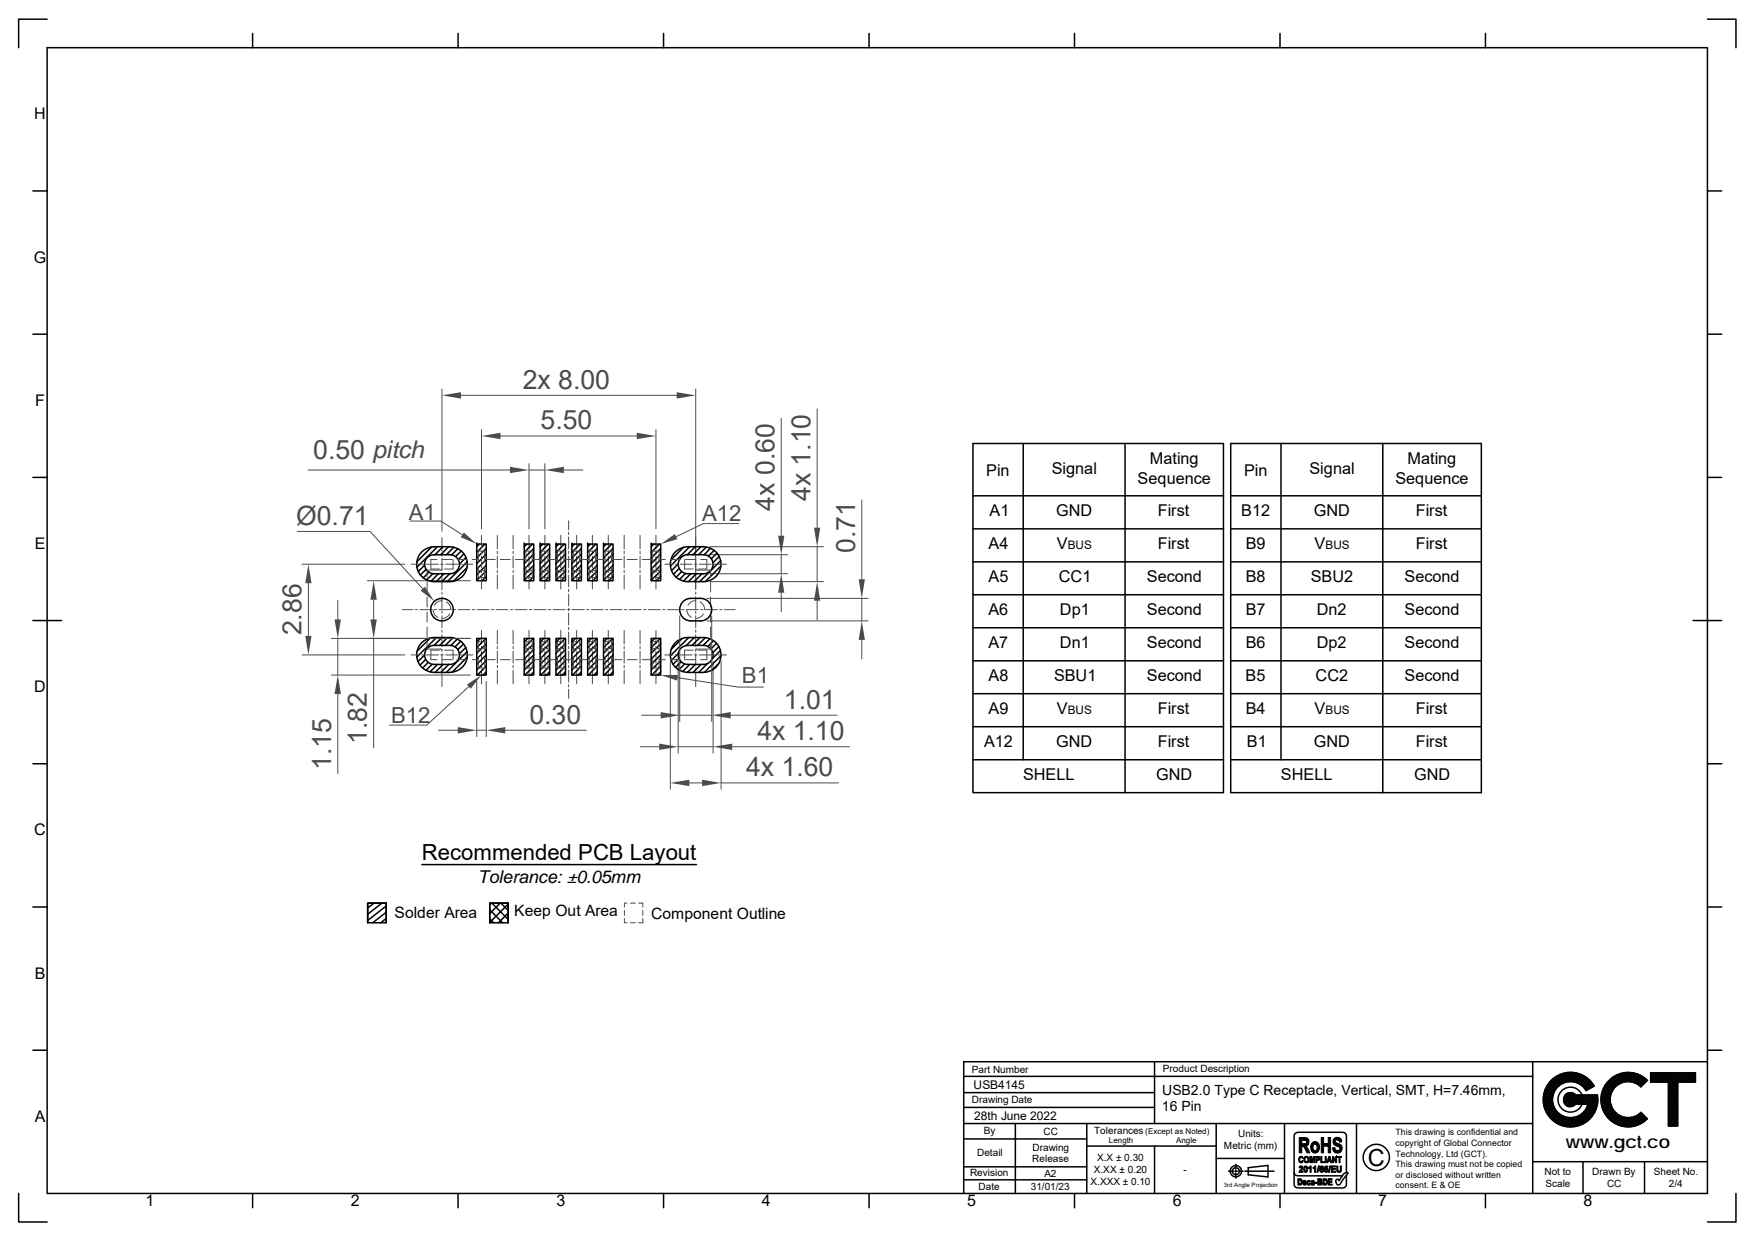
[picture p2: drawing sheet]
<svg xmlns="http://www.w3.org/2000/svg" width="297mm" height="210mm" viewBox="0 0 297 210" stroke-linecap="round" stroke-linejoin="round" font-family="sans-serif">
<g fill="none" stroke="#000" stroke-width=".25">
<path d="M8 3.2h-4.8v4.9M8 8.1h281v193.8h-281zM42.8 5.7v2.4M77.5 5.7v2.4M112.3 5.7v2.4M147.1 5.7v2.4M181.9 5.7v2.4M216.6 5.7v2.4M251.4 5.7v2.4M289 3.2h4.8v4.9M5.6 32.3h2.4M289 32.3h2.4"/>
<path d="M5.6 56.5h2.4M289 56.5h2.4M5.6 80.8h2.4M80.7 92.1h1.6v6.2h-1.6zM80.7 92.1h.1M81.1 92.1l-.4 .4M82.1 92.1l-1.4 1.4M82.3 92.8l-1.6 1.6M82.3 93.8l-1.6 1.6M82.3 94.7l-1.6 1.6M82.3 95.6l-1.6 1.6M82.3 96.6l-1.6 1.6"/>
<path d="M82.3 97.5l-.7 .8M289 80.8h2.4M5.6 105h4.8M286.6 105h4.8M5.6 129.2h2.4M289 129.2h2.4M5.6 153.5h2.4M62.2 152.8h3.2v3.3h-3.2zM63.3 152.8l-1.1 .8M64.6 152.8l-2.4 1.9M65.4 154.4l-2.3 1.7M65.4 155.4l-1 .7"/>
<path d="M65.4 153.3l-3.2 2.5M65.4 152.8v3.3M71.4 146.3h46.5M82.9 152.8h3.1v3.3h-3.1zM82.9 155.5l.7 .6M82.9 154l2.2 2.1M83.2 152.8l-.3 .3M83.2 152.8l2.8 2.8M84.7 152.8l-1.8 1.8M84.8 152.8l1.2 1.2M86 153l-3.1 3.1M86 154.5l-1.6 1.6"/>
<path d="M86 156l-.1 .1M289 153.5h2.4M5.6 177.7h2.4M195.4 179.6v10.5M259.4 179.6v22.3M289 179.6h-125.9v22.3M289 177.7h2.4M163.1 182.1h96.3M163.1 190.1h96.3M163.1 192.7h20.8M163.1 197.4h20.8M163.1 187.4h32.3"/>
<path d="M163.1 184.9h32.3M163.1 199.6h20.8M171.9 190.1v11.8M183.9 190.1v11.8M183.9 193.9h21.9M195.4 193.9v8M205.8 196h11.6M205.8 190.1v11.8M207.9 198.2h.9M209 198.2h.3M209.2 197v.8M209.2 198v.3"/>
<path d="M209.2 198.5v.8M209.5 198.2h.9M210.7 198.2h4.9M211.3 197.6l3.3-.4v1.9l-3.3-.3zM217.4 190.1v11.8M219 198.4a.69 .69 0 0 0 1 .6h7.2M226.1 199.7l.4-.2 .2 .3 .1-.3a1.9 1.9 0 0 1 1.1-1.1h.1l.1 .2-1.2 1.6a.36 .36 0 0 1-.6 .2zM227.9 198.4v-5.2a1.98 1.98 0 0 0-.3-1.5l-.6-.1h-6.3a1.77 1.77 0 0 0-1.6 .3l-.1 8.5a.68 .68 0 0 0 .9 .6h7.5l.5-.4v-1.8M229.6 190.1v11.8M259.4 196.6h29.6M262.8 185.9l-1.4 1.4M262.8 186.1l-1.4 1.4"/>
<path d="M262.8 186.4l-1.3 1.3M262.8 185.7l-1.5 1.4M262.8 186.6l-1.2 1.2M262.8 185.4l-1.5 1.5M262.8 186.8l-1.2 1.2M262.9 187l-1.2 1.2M263 185l-1.8 1.7M263 182.4l-.8 .8M263 187.1l-1.2 1.2M263 187.3l-1.1 1.2M263.1 187.5l-1.1 1.1M263.1 184.6l-1.9 1.9"/>
<path d="M263.2 187.6l-1.1 1.2M263.3 187.8l-1.2 1.1M263.4 187.9l-1.1 1.1M263.5 188l-1.1 1.2M263.6 188.2l-1.1 1.1M263.6 182l-1.9 1.9M263.7 188.3l-1.1 1.1M263.8 188.4l-1.1 1.1M264 188.5l-1.2 1.1M264.1 181.8l-2.6 2.5M264.1 188.6l-1.1 1.1M264.2 188.7l-1.1 1.1"/>
<path d="M264.4 188.8l-1.2 1.1M264.5 181.7l-3.1 3M264.6 188.8l-1.2 1.2M264.7 188.9l-1.2 1.2M264.8 181.6l-3.5 3.4M264.9 189l-1.2 1.2M265.1 181.5l-3.8 3.8M265.1 189l-1.2 1.3M265.3 189.1l-1.3 1.2M265.3 181.5l-4.1 4.1M265.4 184.9l-.7 .8M265.5 189.1l-1.3 1.3"/>
<path d="M265.6 181.4l-4.4 4.4M265.7 189.1l-1.3 1.3M265.7 184.9l-1.1 1.1M265.8 181.4l-4.6 4.7M265.9 184.9l-1.3 1.3M265.9 189.1l-1.4 1.4M266.1 181.4l-4.9 4.9M266.1 184.9l-1.5 1.5M266.2 189.1l-1.5 1.4M266.3 181.5l-1.9 1.9M266.3 185l-1.6 1.6M266.5 185l-1.7 1.7"/>
<path d="M266.5 189l-1.6 1.6M266.5 181.5l-1.7 1.7M266.6 185.2l-1.7 1.6M266.7 186.8a1.26 1.26 0 0 1-1.7 .1 1.19 1.19 0 0 1-.3-1.3 1.19 1.19 0 0 1 1.2-.7l.8 .4h3.7a4.6 4.6 0 0 1-5.7 5.2 4.6 4.6 0 0 1-2.6-7.2 4.6 4.6 0 0 1 7.7 .5l-1.3 .7a3.1 3.1 0 0 0-4.8-.6 3.1 3.1 0 0 0 .6 4.8 3.1 3.1 0 0 0 4.5-1.9h-2.1M266.7 181.5l-1.6 1.6M266.7 185.3l-1.7 1.7M266.8 188.9l-1.7 1.7M266.9 181.6l-1.5 1.4M267 185.3l-1.8 1.8M267.1 181.6l-1.4 1.4M267.2 185.3l-1.9 1.9M267.2 188.8l-1.9 1.9"/>
<path d="M267.3 181.7l-1.4 1.3M267.4 185.3l-1.9 1.9M267.4 181.7l-1.3 1.3M267.6 181.8l-1.3 1.3M267.7 185.3l-2 2M267.8 181.9l-1.3 1.2M267.8 185.3a2.12 2.12 0 0 0-3.3-.9 2.12 2.12 0 0 0 0 3.3 2.12 2.12 0 0 0 3.3-.9M267.9 185.3l-2 2M267.9 196.6v5.3M267.9 182l-1.2 1.1M268.1 182l-1.2 1.2M268.1 185.3l-1.9 1.9"/>
<path d="M268.2 182.1l-1.1 1.2M268.4 185.3l-1.6 1.5M268.4 182.2l-1.2 1.2M268.5 182.3l-1.1 1.1M268.6 185.3l-1.6 1.5M268.6 182.4l-1.1 1.1M268.8 182.5l-1.1 1.1M268.8 185.3l-1.5 1.5M268.9 182.6l-1.1 1.1M269 182.7l-1.1 1.1M269.1 185.3l-1.6 1.5M269.1 182.8l-1.1 1.2"/>
<path d="M269.3 183l-1.2 1.1M269.3 185.3l-1.6 1.5M269.4 183.1l-1.2 1.1M269.5 183.2l-1.1 1.1M269.5 188.8l-.9 1M269.5 185.3l-1.5 1.5M269.6 183.4l-1.2 1.1M269.7 183.5l-.9 .8M269.7 183.6l-.3 .4M269.8 185.3l-1.6 1.5M269.9 188.2l-2 2M270 185.3l-1.6 1.5"/>
<path d="M270.1 187.8l-2.6 2.6M270.2 187.4l-3 3.1M270.2 185.3l-1.5 1.5M270.3 187.1l-3.5 3.5M270.4 185.4l-1.7 1.7M270.4 186.8l-3.8 3.8M270.4 185.6l-1.9 1.9M270.4 185.8l-4.8 4.9M270.4 186.3l-4.4 4.4M270.4 186.5l-4.1 4.2M270.4 186l-4.6 4.7M272.5 186.1l-1.3 1.3"/>
<path d="M272.5 185.8l-1.4 1.4M272.5 186.3l-1.3 1.3M272.6 185.5l-1.5 1.5M272.6 186.5l-1.3 1.3M272.6 186.7l-1.2 1.2M272.6 185.2l-1.6 1.6M272.6 186.9l-1.2 1.2M272.7 187.1l-1.2 1.1M272.8 187.2l-1.2 1.2M272.8 184.9l-1.8 1.7M272.8 187.4l-1.1 1.1M272.9 187.5l-1.1 1.2"/>
<path d="M273 187.7l-1.1 1.1M273 184.4l-2 2M273.1 187.8l-1.1 1.2M273.2 182.1l-1.5 1.5M273.2 188l-1.1 1.1M273.3 188.1l-1.1 1.1M273.4 188.2l-1.1 1.1M273.6 188.3l-1.2 1.1M273.7 181.8l-2.3 2.3M273.7 188.4l-1.1 1.2M273.8 188.5l-1.1 1.2M274 188.6l-1.2 1.2"/>
<path d="M274.1 181.7l-2.9 2.8M274.1 188.7l-1.1 1.2M274.3 188.8l-1.2 1.2M274.4 181.6l-3.3 3.3M274.4 188.9l-1.1 1.1M274.6 188.9l-1.2 1.2M274.7 181.5l-3.7 3.7M274.8 189l-1.2 1.2M275 189l-1.3 1.3M275 181.5l-4 4M275.2 189.1l-1.3 1.3M275.3 181.4l-4.3 4.3"/>
<path d="M275.4 189.1l-1.3 1.3M275.5 181.4l-4.5 4.6M275.6 189.1l-1.4 1.4M275.7 181.4l-4.7 4.8M275.9 189.1l-1.5 1.4M275.9 181.5l-2 2M276.1 189l-1.5 1.6M276.2 181.5l-1.8 1.7M276.4 181.5l-1.6 1.6M276.4 189l-1.6 1.6M276.6 181.6l-1.5 1.5M276.8 181.6l-1.5 1.4"/>
<path d="M276.8 188.8l-1.8 1.8M276.9 181.7l-1.3 1.3M277.1 181.7l-1.3 1.3M277.3 181.8l-1.3 1.2M277.4 188.5l-2.2 2.2M277.5 181.8l-1.3 1.3M277.6 181.9l-1.2 1.2M277.8 182l-1.2 1.2M277.8 188.3l-2.3 2.4M277.9 182.1l-1.1 1.1M277.9 188.4l-2.2 2.3M278.1 188.5l-2.2 2.2"/>
<path d="M278.1 182.2l-1.2 1.1M278.2 188.7l-2 1.9M278.2 182.3l-1.1 1.1M278.3 188.8l-1.8 1.8M278.3 182.4l-1.1 1.1M278.3 196.6v5.3M278.4 188.9l-1.6 1.6M278.5 182.5l-1.1 1.1M278.5 189l-1.4 1.4M278.6 182.6l-1.1 1.1M278.6 189.1l-1.1 1.1M278.7 182.7l-1.1 1.1"/>
<path d="M278.8 189.2l-.7 .7M278.8 182.8a4.6 4.6 0 0 0-6.5 0 4.6 4.6 0 0 0 0 6.5 4.6 4.6 0 0 0 6.5 0M278.8 182.8l-1.1 1.1a3.1 3.1 0 0 0-4.3 0 3.1 3.1 0 0 0 0 4.3 3.1 3.1 0 0 0 4.3 0l1.1 1.1M279.4 181.5h7.6v1.6h-3v7.4h-1.6v-7.4h-3zM279.4 181.5v.1M279.6 181.5l-.2 .3M279.9 181.5l-.5 .5M280.1 181.5l-.7 .8M280.4 181.5l-1 1M280.6 181.5l-1.2 1.2M280.8 181.5l-1.4 1.5M281.1 181.5l-1.6 1.6"/>
<path d="M281.3 181.5l-1.6 1.6M281.5 181.5l-1.5 1.6M281.8 181.5l-1.6 1.6M282 181.5l-1.6 1.6M282.2 181.5l-1.5 1.6M282.5 181.5l-1.6 1.6M282.7 181.5l-1.6 1.6M282.9 181.5l-1.5 1.6M283.2 181.5l-1.6 1.6M283.4 181.5l-1.6 1.6M283.7 181.5l-1.6 1.6M283.9 181.5l-1.6 1.6"/>
<path d="M284 190l-.6 .5M284 189.7l-.9 .8M284 189.5l-1.1 1M284 189.2l-1.3 1.3M284 189l-1.6 1.5M284 190.4l-.2 .1M284 190.2l-.4 .3M284 183.4l-1.6 1.5M284 183.6l-1.6 1.6M284 183.8l-1.6 1.6M284 184.1l-1.6 1.5M284 184.3l-1.6 1.6"/>
<path d="M284 184.5l-1.6 1.6M284 184.8l-1.6 1.5M284 185l-1.6 1.6M284 185.2l-1.6 1.6M284 185.5l-1.6 1.6M284 185.7l-1.6 1.6M284 186l-1.6 1.5M284 186.2l-1.6 1.6M284 186.4l-1.6 1.6M284 186.7l-1.6 1.5M284 186.9l-1.6 1.6M284 187.1l-1.6 1.6"/>
<path d="M284 187.4l-1.6 1.5M284 187.6l-1.6 1.6M284 187.8l-1.6 1.6M284 188.1l-1.6 1.5M284 188.3l-1.6 1.6M284 188.5l-1.6 1.6M284 188.8l-1.6 1.5M284.1 181.5l-1.7 1.8M284.4 181.5l-2 2M284.6 181.5l-2.2 2.3M284.8 181.5l-2.4 2.5M285.1 181.5l-2.7 2.7"/>
<path d="M285.3 181.5l-2.9 3M285.5 181.5l-3.1 3.2M285.8 181.5l-1.6 1.6M286 181.5l-1.6 1.6M286.2 181.5l-1.5 1.6M286.5 181.5l-1.6 1.6M286.7 181.5l-1.6 1.6M287 181.8l-1.4 1.3M287 181.5l-1.6 1.6M287 183l-.2 .1M287 182.7l-.4 .4M287 182.5l-.7 .6"/>
<path d="M287 182.2l-.9 .9M287 182l-1.1 1.1M3.2 201.9v4.9h4.8M42.8 201.9v2.5M77.5 201.9v2.5M112.3 201.9v2.5M147.1 201.9v2.5M181.9 201.9v2.5M216.6 201.9v2.5M251.4 201.9v2.5M293.8 201.9v4.9h-4.8"/>
<circle cx="209.2" cy="198.2" r=".96"/>
<circle cx="209.2" cy="198.2" r=".59"/>
<circle cx="232.9" cy="195.8" r="2.22"/>
</g>
<g fill="#000" stroke="#000" stroke-width=".17">
<path d="M219.9 197.4h.3l-.1 .2h-.2z" fill-rule="evenodd"/>
<path d="M219.7 199.4l.5 .1 .1 .1h-.4v.7l.4 .1-.1 .1h-.5z" fill-rule="evenodd"/>
<path d="M220 195.7h.3l.2 .1-.4 .1-.1 .2 .1 .4 .4 .1-.2 .2-.3-.1-.2-.3v-.4z" fill-rule="evenodd"/>
<path d="M220 197.4a.35 .35 0 0 1 .5 0 .35 .35 0 0 1-.1 .5l-.2 .3h.3v.2h-.6l.1-.4a.44 .44 0 0 0 .3-.6z" fill-rule="evenodd"/>
<path d="M219.9 199.6h.4l.1 .1-.1 .7-.4-.1h.2a.43 .43 0 0 0 0-.6z" fill-rule="evenodd"/>
<path d="M220.2 196.6l.2-.3 .2 .1-.1 .2z" fill-rule="evenodd"/>
<path d="M220.2 195.8h.3l.1 .2h-.2z" fill-rule="evenodd"/>
<path d="M220.6 199.9h.2l-.1 .2h.4v.1h-.4l.1 .2h.3l-.1 .1h-.3l-.1-.1z" fill-rule="evenodd"/>
<path d="M219.9 192.5h1.3l.3 .4h-1.2v.7h1.1l-.3 .4h-.8v1.1h-.4z" fill-rule="evenodd"/>
<path d="M220.7 195.9l.4-.1a.38 .38 0 0 0-.2 .4 .38 .38 0 0 0 .2 .4h.3l-.2 .2-.3-.1-.2-.4z" fill-rule="evenodd"/>
<path d="M220.6 199.8h.4l.1 .3h-.4h.2v-.1l-.3-.1z" fill-rule="evenodd"/>
<path d="M220.8 197.4l.3-.1 .1 .1-.3 .1v.6l.3 .1-.1 .2-.3-.1-.1-.2z" fill-rule="evenodd"/>
<path d="M220.4 194h.7l.6 1.1h-.5l-.5-1z" fill-rule="evenodd"/>
<path d="M220.8 195.8a.5 .5 0 0 1 .7 0 .5 .5 0 0 1 0 .7l-.4 .1 .2-.2v-.4l-.1-.1z" fill-rule="evenodd"/>
<path d="M221 197.4l.3 .1-.1 .7h-.2l.1-.2v-.4z" fill-rule="evenodd"/>
<path d="M221.3 199.9h.2l-.1 .1v.3l.4 .1-.1 .1h-.3l-.1-.1z" fill-rule="evenodd"/>
<path d="M220.6 192.9h.9v.1l-.1 .6h-1.1h.5a.34 .34 0 0 0 .3-.3 .34 .34 0 0 0-.2-.4z" fill-rule="evenodd"/>
<path d="M221.5 197.5l.2 .1-.2 .1z" fill-rule="evenodd"/>
<path d="M221.3 199.8l.3-.1 .2 .3-.5-.1z" fill-rule="evenodd"/>
<path d="M221.5 197.5l.4-.2v1.1h-.2v-.8z" fill-rule="evenodd"/>
<path d="M221.7 195.7h.3l-.2 1h-.1z" fill-rule="evenodd"/>
<path d="M222 195.7l.1 .7-.1 .3-.2-.8z" fill-rule="evenodd"/>
<path d="M222 199.8l.3-.1 .1 .2h-.3v.1l-.2-.1z" fill-rule="evenodd"/>
<path d="M222.2 197.5l.3 .1-.3 .1z" fill-rule="evenodd"/>
<path d="M222.2 199.9h.2l.1 .5h-.3l.1-.2-.3-.1 .3-.1z" fill-rule="evenodd"/>
<path d="M222.3 195.7h.2l-.1 .2-.2 .8h-.2z" fill-rule="evenodd"/>
<path d="M222.5 195.7v1h-.1v-.8z" fill-rule="evenodd"/>
<path d="M222 193.4a.67 .67 0 0 1 1.2 .1l-.6 .1a.61 .61 0 0 0-.4 .5 .61 .61 0 0 0 .4 .6h-.6l-.2-.7z" fill-rule="evenodd"/>
<path d="M222.2 197.5l.5-.2v1.1h-.2v-.8z" fill-rule="evenodd"/>
<path d="M223.2 197.3h.1l-.2 1.1h-.2z" fill-rule="evenodd"/>
<path d="M222.7 195.7h.5l.2 .1h-.5v.4h.5l-.2 .1h-.3v.4h-.2z" fill-rule="evenodd"/>
<path d="M222.6 193.6l.6-.1a.92 .92 0 0 1 0 1.1 .92 .92 0 0 1-1 .4l-.2-.3h.6a.63 .63 0 0 0 .3-.6 .63 .63 0 0 0-.3-.5z" fill-rule="evenodd"/>
<path d="M223 195.8h.4v.4h-.5l.3-.1-.1-.2z" fill-rule="evenodd"/>
<path d="M223 199.4l.6 .1 .1 .1h-.5v.3h.5h-.1l.1 .2h-.5v.2h.6l-.2 .2h-.6z" fill-rule="evenodd"/>
<path d="M223.3 199.6h.4v.3h-.5l.3-.1v-.2z" fill-rule="evenodd"/>
<path d="M223.5 195.7h.2v.9h.5v.1h-.7z" fill-rule="evenodd"/>
<path d="M223.6 197.7h.3h-.3z" fill-rule="evenodd"/>
<path d="M223.5 197.4l.3-.1 .2 .1-.4 .1v.2l.4 .1-.4 .1v.2l.1 .1h-.3v-.1z" fill-rule="evenodd"/>
<path d="M223.7 197.8h.3a.34 .34 0 0 1 0 .4 .34 .34 0 0 1-.5 .1l-.1-.1 .4-.1z" fill-rule="evenodd"/>
<path d="M223.7 197.4h.3v.1z" fill-rule="evenodd"/>
<path d="M223.6 192.5h.4v1l.8 .4h-.8v1.2h-.4z" fill-rule="evenodd"/>
<path d="M223.9 199.4l.5 .1 .2 .1h-.5v.7l.5 .1-.1 .1h-.6z" fill-rule="evenodd"/>
<path d="M224.3 195.7h.2v1h-.2z" fill-rule="evenodd"/>
<path d="M224.1 198.1l.6 .1-.4 .2z" fill-rule="evenodd"/>
<path d="M224.4 197.7h.2z" fill-rule="evenodd"/>
<path d="M224.2 199.6h.4v.8l-.5-.1h.3l.1-.2v-.4z" fill-rule="evenodd"/>
<path d="M224.5 197.8h.2v.4h-.2l.1-.1z" fill-rule="evenodd"/>
<path d="M224.3 197.3h.4v.2h-.3v.2l.3 .1-.5 .1z" fill-rule="evenodd"/>
<path d="M225.1 197.3h.1l-.2 1.1h-.2z" fill-rule="evenodd"/>
<path d="M224.9 195.7h.2l-.2 .6 .3 .2h-.4l-.1 .2h-.1z" fill-rule="evenodd"/>
<path d="M225.1 195.7l.3 1h-.2v-.2l-.3-.2h.2l-.1-.4z" fill-rule="evenodd"/>
<path d="M224.8 192.5h.4v2.6h-.4v-1.2l-.8-.4h.8z" fill-rule="evenodd"/>
<path d="M224.8 199.4h.7v.2h-.5v.3h.4v.2h-.4v.2h.5v.2h-.7z" fill-rule="evenodd"/>
<path d="M225.5 195.7h.2v1h-.2z" fill-rule="evenodd"/>
<path d="M225.7 195.7l.4 .7v.3l-.4-.7z" fill-rule="evenodd"/>
<path d="M225.5 194.2h.4l.1 .3 .4 .2h-.7z" fill-rule="evenodd"/>
<path d="M225.3 197.3h.8v.1h-.6v.3h.5v.2h-.5v.3h.6v.2h-.8z" fill-rule="evenodd"/>
<path d="M226.1 195.7v1h.1v-1z" fill-rule="evenodd"/>
<path d="M225.7 192.8a.79 .79 0 0 1 1.3 .1h-.7a.28 .28 0 0 0-.3 .3 .28 .28 0 0 0 .3 .2 .82 .82 0 0 1 .8 1.2 .82 .82 0 0 1-1.4 .1h.7a.38 .38 0 0 0 .4-.5 .38 .38 0 0 0-.5-.3l-.3-.1a.77 .77 0 0 1-.3-1z" fill-rule="evenodd"/>
<path d="M226.3 197.3h.1l.1 .8 .2 .1h-.4z" fill-rule="evenodd"/>
<path d="M226.3 192.9h.7l.1 .3h-.4l-.2-.3z" fill-rule="evenodd"/>
<path d="M226.8 197.3h.2v.8a.42 .42 0 0 1-.6 .2l-.1-.1 .5-.1z" fill-rule="evenodd"/>
<path d="M226.4 195.7h.7v.1h-.3v.9h-.2v-.9h-.2z" fill-rule="evenodd"/>
<path d="M220.9 200.3l.2 .1h-.3z" fill-rule="evenodd"/>
<path d="M221.7 200.2l.1 .1v.1h-.3z" fill-rule="evenodd"/>
<path d="M221.9 200.4l.4 .1h-.2z" fill-rule="evenodd"/>
<path d="M221.9 200.2h.4h-.2v.2h.4v.1l-.6-.1z" fill-rule="evenodd"/>
<path d="M222.6 200h.3v.2h-.3z" fill-rule="evenodd"/>
<path d="M223.4 200.1h.3l.1 .2h-.6h.4l-.1-.2z" fill-rule="evenodd"/>
</g>
<g fill="none" stroke="#4b4b4b" stroke-width=".17">
<path d="M52.1 79.5h34.2M89.5 79.5h2.7M89.5 78.5v11M92.2 78.5v11M95.4 79.5h3.3M74.8 91v2.3M74.8 93.7v.4M74.8 94.5v2M74.8 97v.4M74.8 97.8v2M81.5 90.6v2.3M81.5 93.3v.4"/>
<path d="M81.5 94.1v2M81.5 96.5v.4M81.5 97.3v2.3M84.2 90.6v2.3M84.2 93.3v.4M84.2 94.1v2M84.2 96.5v.4M84.2 97.3v2.3M86.8 90.6v2.3M86.8 93.3v.4M86.8 94.1v2M86.8 96.5v.4"/>
<path d="M86.8 97.3v2.3M89.5 90.6v2.3M89.5 93.3v.4M89.5 94.1v2M89.5 96.5v.4M89.5 97.3v2.3M92.2 90.6v2.3M92.2 93.3v.4M92.2 94.1v2M92.2 96.5v.4M92.2 97.3v2.3M94.9 90.6v2.3"/>
<path d="M94.9 93.3v.4M94.9 94.1v2M94.9 96.5v.4M94.9 97.3v2.3M96.2 88.1v1.5M96.2 90.1v.4M96.2 90.9v2M96.2 93.3v.4M96.2 94.1v2M96.2 96.5v.4M96.2 97.3v2M96.2 99.7v.4"/>
<path d="M97.6 90.6v2.3M97.6 93.3v.4M97.6 94.1v2M97.6 96.5v.4M97.6 97.3v2.3M100.3 90.6v2.3M100.3 93.3v.4M100.3 94.1v2M100.3 96.5v.4M100.3 97.3v2.3M103 90.6v2.3M103 93.3v.4"/>
<path d="M103 94.1v2M103 96.5v.4M103 97.3v2.3M105.6 90.6v2.3M105.6 93.3v.4M105.6 94.1v2M105.6 96.5v.4M105.6 97.3v2.3M108.3 90.6v2.3M108.3 93.3v.4M108.3 94.1v2M108.3 96.5v.4"/>
<path d="M108.3 97.3v2.3M111 90.6v2.3M111 93.3v.4M111 94.1v2M111 96.5v.4M111 97.3v2.3M68.1 103.2h1.8M70.3 103.2h.4M71.1 103.2h2M73.5 103.2h.4M74.3 103.2h2M74.8 100.2v.4"/>
<path d="M74.8 101v2M74.8 103.4v.4M74.8 104.2v2M74.8 106.6v.4M74.8 107.4v2M74.8 109.8v.4M74.8 110.6v2M74.8 113v.4M74.8 113.8v2.4M76.7 103.2h.4M77.5 103.2h2M79.9 103.2h.4"/>
<path d="M80.8 103.2h2M81.5 106.7v2.3M81.5 109.4v.4M81.5 110.2v2M81.5 112.6v.4M81.5 113.4v2.3M83.2 103.2h.4M84 103.2h2M84.2 106.7v2.3M84.2 109.4v.4M84.2 110.2v2M84.2 112.6v.4"/>
<path d="M84.2 113.4v2.3M86.4 103.2h.4M86.8 106.7v2.3M86.8 109.4v.4M86.8 110.2v2M86.8 112.6v.4M86.8 113.4v2.3M87.2 103.2h2M89.5 106.7v2.3M89.5 109.4v.4M89.5 110.2v2M89.5 112.6v.4"/>
<path d="M89.5 113.4v2.3M89.6 103.2h.4M90.4 103.2h2M92.2 106.7v2.3M92.2 109.4v.4M92.2 110.2v2M92.2 112.6v.4M92.2 113.4v2.3M92.8 103.2h.4M93.6 103.2h2.1M94.9 106.7v2.3M94.9 109.4v.4"/>
<path d="M94.9 110.2v2M94.9 112.6v.4M94.9 113.4v2.3M96.1 103.2h.4M96.2 100.5v2M96.2 102.9v.4M96.2 103.7v2.1M96.2 106.2v.4M96.2 107v2M96.2 109.4v.4M96.2 110.2v2M96.2 112.6v.4"/>
<path d="M96.2 113.4v2M96.2 115.8v.4M96.2 116.6v1.6M96.9 103.2h2M97.6 106.7v2.3M97.6 109.4v.4M97.6 110.2v2M97.6 112.6v.4M97.6 113.4v2.3M99.3 103.2h.4M100.1 103.2h2M100.3 106.7v2.3"/>
<path d="M100.3 109.4v.4M100.3 110.2v2M100.3 112.6v.4M100.3 113.4v2.3M102.5 103.2h.4M103 106.7v2.3M103 109.4v.4M103 110.2v2M103 112.6v.4M103 113.4v2.3M103.3 103.2h2M105.6 106.7v2.3"/>
<path d="M105.6 109.4v.4M105.6 110.2v2M105.6 112.6v.4M105.6 113.4v2.3M105.7 103.2h.4M106.5 103.2h2M108.3 106.7v2.3M108.3 109.4v.4M108.3 110.2v2M108.3 112.6v.4M108.3 113.4v2.3M108.9 103.2h.4"/>
<path d="M109.7 103.2h2M111 106.7v2.3M111 109.4v.4M111 110.2v2M111 112.6v.4M111 113.4v2.3M112.2 103.2h.4M113 103.2h2M115.4 103.2h.4M116.2 103.2h2M118.6 103.2h.4M119.4 103.2h2"/>
<path d="M121.8 103.2h.4M122.6 103.2h1.8M105.7 154v.9M105.7 155.4v.7h.4M106.1 152.8h-.4v.7M106.7 156.1h.8M106.7 152.8h.8M108.1 152.8h.7v.7M108.8 154v.9M108.8 155.4v.7h-.7"/>
</g>
<g fill="#4b4b4b">
<path d="M92.2 79.5l3.2-.5v1.1z"/>
<path d="M86.3 79l3.2 .5-3.2 .6z"/>
</g>
<path d="M81.5 72.7v16.8M84.7 73.8h23.1M111 72.7v16.8" fill="none" stroke="#4b4b4b" stroke-width=".17"/>
<g fill="#4b4b4b">
<path d="M81.5 73.8l3.2-.6v1.1z"/>
<path d="M107.8 73.2l3.2 .6-3.2 .5z"/>
</g>
<path d="M62.2 98.3h17.4M62.2 108h17.4M63.2 101.5v3.3M63.2 108v18.5" fill="none" stroke="#4b4b4b" stroke-width=".17"/>
<g fill="#4b4b4b">
<path d="M63.2 98.3l.6 3.2h-1.1z"/>
<path d="M62.7 104.8h1.1l-.6 3.2z"/>
</g>
<path d="M74.8 65.8v24.1M78 66.9h36.5M117.8 65.8v33.8" fill="none" stroke="#4b4b4b" stroke-width=".17"/>
<g fill="#4b4b4b">
<path d="M74.8 66.9l3.2-.5v1z"/>
<path d="M114.5 66.4l3.3 .5-3.3 .5z"/>
</g>
<path d="M80.7 115.3v9.3M82.3 115.3v9.3M74.2 123.6h3.3M80.7 123.6h1.6M85.5 123.6h13.7" fill="none" stroke="#4b4b4b" stroke-width=".17"/>
<g fill="#4b4b4b">
<path d="M77.5 123l3.2 .6-3.2 .5z"/>
<path d="M82.3 123.6l3.2-.6v1.1z"/>
</g>
<path d="M132.2 70.8v19.8M120.2 93.9h13.1M120.2 97.1h13.1M132.2 93.9v3.2M132.2 100.3v3.2" fill="none" stroke="#4b4b4b" stroke-width=".17"/>
<g fill="#4b4b4b">
<path d="M132.2 97.1l.6 3.2h-1.1z"/>
<path d="M131.7 90.6h1.1l-.6 3.3z"/>
</g>
<path d="M138.3 69.2v20.1M120.2 92.5h19.2M120.2 98.4h19.2M138.3 92.5v5.9M138.3 101.6v3.3" fill="none" stroke="#4b4b4b" stroke-width=".17"/>
<g fill="#4b4b4b">
<path d="M138.3 98.4l.5 3.2h-1z"/>
<path d="M137.8 89.3h1l-.5 3.2z"/>
</g>
<path d="M114.8 111.9v15.5M120.7 111.9v15.5M108.4 126.4h3.2M114.8 126.4h5.9M123.9 126.4h19.9" fill="none" stroke="#4b4b4b" stroke-width=".17"/>
<g fill="#4b4b4b">
<path d="M111.6 125.8l3.2 .6-3.2 .5z"/>
<path d="M120.7 126.4l3.2-.6v1.1z"/>
</g>
<path d="M113.5 111.9v21.6M122 111.9v21.6M116.7 132.5h2.1M122 132.5h19.9" fill="none" stroke="#4b4b4b" stroke-width=".17"/>
<g fill="#4b4b4b">
<path d="M113.5 132.5l3.2-.6v1.1z"/>
<path d="M118.8 131.9l3.2 .6-3.2 .5z"/>
</g>
<g fill="none" stroke="#000" stroke-width=".25">
<path d="M71.9 95.6l-1.1 1.1M72.1 96.3l-1 1M72.2 94.5l.4-.4 .6-.2h3a1.61 1.61 0 0 1 1.6 1.6 1.61 1.61 0 0 1-1.6 1.6h-2.7a1.61 1.61 0 0 1-1.5-.9 1.61 1.61 0 0 1 .2-1.7zM72.6 96.8l-1 1M73 92.5l-2.5 2.6M73.3 97.1l-1.1 1M73.5 92.5h2.7M74 92.5l-3.5 3.5M74.2 97.1l-1.3 1.3M75 92.5l-1.4 1.4M75.2 97.1l-1.4 1.3M75.9 92.5l-1.3 1.4"/>
<path d="M76.1 97.1l-1.3 1.3M76.2 92.5a2.94 2.94 0 0 1 2.9 3 2.94 2.94 0 0 1-2.9 2.9h-2.7a2.94 2.94 0 0 1-3-2.9 2.94 2.94 0 0 1 3-3M76.8 92.6l-1.3 1.3M77.5 92.8l-1 1.1M78.1 93.2l-1 1M78.5 93.7l-.9 1M78.9 94.3l-1.1 1.1M79 96l-2.3 2.4M79.1 95.1l-3.4 3.3M88.7 92.1h1.6v6.2h-1.6zM88.7 92.1h.1M89.2 92.1l-.5 .4"/>
<path d="M90.1 92.1l-1.4 1.4M90.3 92.8l-1.6 1.6M90.3 93.8l-1.6 1.6M90.3 94.7l-1.6 1.6M90.3 95.6l-1.6 1.6M90.3 96.6l-1.6 1.6M90.3 97.5l-.7 .8M91.4 92.1h1.6v6.2h-1.6zM91.4 92.1h.1M91.9 92.1l-.5 .4M92.8 92.1l-1.4 1.4M93 92.8l-1.6 1.6"/>
<path d="M93 93.8l-1.6 1.6M93 94.7l-1.6 1.6M93 95.6l-1.6 1.6M93 96.6l-1.6 1.6M93 97.5l-.7 .8M94.1 92.1h1.6v6.2h-1.6zM94.1 92.1h.1M94.6 92.1l-.5 .4M95.5 92.1l-1.4 1.4M95.7 92.8l-1.6 1.6M95.7 93.8l-1.6 1.6M95.7 94.7l-1.6 1.6"/>
<path d="M95.7 95.6l-1.6 1.6M95.7 96.6l-1.6 1.6M95.7 97.5l-.7 .8M96.8 92.1h1.6v6.2h-1.6zM96.8 92.1h.1M97.2 92.1l-.4 .4M98.2 92.1l-1.4 1.4M98.4 92.8l-1.6 1.6M98.4 93.8l-1.6 1.6M98.4 94.7l-1.6 1.6M98.4 95.6l-1.6 1.6M98.4 96.6l-1.6 1.6"/>
<path d="M98.4 97.5l-.7 .8M99.5 92.1h1.6v6.2h-1.6zM99.5 92.1h.1M99.9 92.1l-.4 .4M100.9 92.1l-1.4 1.4M101.1 92.8l-1.6 1.6M101.1 93.8l-1.6 1.6M101.1 94.7l-1.6 1.6M101.1 95.6l-1.6 1.6M101.1 96.6l-1.6 1.6M101.1 97.5l-.7 .8M102.2 92.1h1.6v6.2h-1.6z"/>
<path d="M102.2 92.1h.1M102.6 92.1l-.4 .4M103.5 92.1l-1.3 1.4M103.8 92.8l-1.6 1.6M103.8 93.8l-1.6 1.6M103.8 94.7l-1.6 1.6M103.8 95.6l-1.6 1.6M103.8 96.6l-1.6 1.6M103.8 97.5l-.8 .8M110.2 92.1h1.6v6.2h-1.6zM110.2 92.1h.1M110.7 92.1l-.5 .4"/>
<path d="M111.6 92.1l-1.4 1.4M111.8 92.8l-1.6 1.6M111.8 93.8l-1.6 1.6M111.8 94.7l-1.6 1.6M111.8 95.6l-1.6 1.6M111.8 96.6l-1.6 1.6M111.8 97.5l-.7 .8M114.8 95.4l-1.1 1.1M115 96.2l-1 1M115.1 94.5l.4-.4 .6-.2h3a1.61 1.61 0 0 1 1.6 1.6 1.61 1.61 0 0 1-1.6 1.6h-2.7a1.61 1.61 0 0 1-1.5-.9 1.61 1.61 0 0 1 .2-1.7zM115.4 96.7l-1 1M115.7 92.6l-2.2 2.2"/>
<path d="M116 97l-1 1.1M116.4 92.5h2.7M116.7 92.5l-3.2 3.3M116.9 97.1l-1.2 1.2M117.7 92.5l-1.4 1.4M117.9 97.1l-1.4 1.3M118.6 92.5l-1.3 1.4M118.8 97.1l-1.3 1.3M119.1 92.5a2.94 2.94 0 0 1 2.9 3 2.94 2.94 0 0 1-2.9 2.9h-2.7a2.94 2.94 0 0 1-2.9-2.9 2.94 2.94 0 0 1 2.9-3M119.5 92.5l-1.3 1.4M120.3 92.8l-1.1 1.1M120.9 93.1l-1 1"/>
<path d="M121.4 93.6l-1 .9M121.7 94.2l-1 1M122 94.9l-3.6 3.5M122 95.8l-2.6 2.6M71.9 110.8l-1.2 1.1M72.1 111.6l-1 1M72.2 109.8l.4-.3 .6-.3h3a1.61 1.61 0 0 1 1.6 1.6 1.61 1.61 0 0 1-1.6 1.6h-2.7a1.61 1.61 0 0 1-1.5-.9 1.61 1.61 0 0 1 .2-1.7zM72.5 112.1l-1 .9M72.9 107.9l-2.3 2.3M73.1 112.4l-1 1M73.5 113.8h2.7M73.9 107.9l-3.4 3.3"/>
<path d="M74 112.4l-1.2 1.3M74.8 107.9l-1.3 1.3M75 112.4l-1.3 1.4M75.8 107.9l-1.4 1.3M75.9 112.4l-1.3 1.4M76.2 113.8a2.94 2.94 0 0 0 2.9-3 2.94 2.94 0 0 0-2.9-2.9h-2.7a2.94 2.94 0 0 0-3 2.9 2.94 2.94 0 0 0 3 3M76.7 107.9l-1.3 1.3M77.4 108.1l-1.1 1.1M78 108.5l-1 1M78.4 109l-.9 .9M78.8 109.6l-1.1 1M79.1 110.3l-3.6 3.5"/>
<path d="M79.1 111.2l-2.6 2.5M80.7 108h1.6v6.2h-1.6zM80.7 114.2h.1M81.3 108l-.6 .6M82.3 108l-1.6 1.6M82.3 112.7l-1.5 1.5M82.3 113.7l-.6 .5M82.3 109.9l-1.6 1.6M82.3 110.8l-1.6 1.6M82.3 111.8l-1.6 1.6M82.3 108.9l-1.6 1.6M88.7 108h1.6v6.2h-1.6z"/>
<path d="M88.7 114.2h.1M89.3 108l-.6 .6M90.3 108l-1.6 1.6M90.3 112.7l-1.5 1.5M90.3 108.9l-1.6 1.6M90.3 109.9l-1.6 1.6M90.3 110.8l-1.6 1.6M90.3 111.8l-1.6 1.6M90.3 113.7l-.5 .5M91.4 108h1.6v6.2h-1.6zM91.4 114.2h.1M92 108l-.6 .6"/>
<path d="M93 108l-1.6 1.6M93 112.7l-1.5 1.5M93 113.7l-.5 .5M93 108.9l-1.6 1.6M93 109.9l-1.6 1.6M93 110.8l-1.6 1.6M93 111.8l-1.6 1.6M94.1 108h1.6v6.2h-1.6zM94.1 114.2h.1M94.7 108l-.6 .6M95.7 108l-1.6 1.6M95.7 112.7l-1.5 1.5"/>
<path d="M95.7 108.9l-1.6 1.6M95.7 109.9l-1.6 1.6M95.7 110.8l-1.6 1.6M95.7 111.8l-1.6 1.6M95.7 113.7l-.5 .5M96.8 108h1.6v6.2h-1.6zM96.8 114.2h.1M97.4 108l-.6 .6M98.3 108l-1.5 1.6M98.4 112.7l-1.5 1.5M98.4 108.9l-1.6 1.6M98.4 109.9l-1.6 1.6"/>
<path d="M98.4 110.8l-1.6 1.6M98.4 111.8l-1.6 1.6M98.4 113.7l-.6 .5M99.5 108h1.6v6.2h-1.6zM99.5 114.2h.1M100.1 108l-.6 .6M101 108l-1.5 1.6M101.1 112.7l-1.5 1.5M101.1 108.9l-1.6 1.6M101.1 109.9l-1.6 1.6M101.1 110.8l-1.6 1.6M101.1 111.8l-1.6 1.6"/>
<path d="M101.1 113.7l-.6 .5M102.2 108h1.6v6.2h-1.6zM102.2 114.2h.1M102.8 108l-.6 .6M103.7 108l-1.5 1.6M103.8 112.7l-1.5 1.5M103.8 113.7l-.6 .5M103.8 108.9l-1.6 1.6M103.8 109.9l-1.6 1.6M103.8 110.8l-1.6 1.6M103.8 111.8l-1.6 1.6M110.2 108h1.6v6.2h-1.6z"/>
<path d="M110.2 114.2h.1M110.8 108l-.6 .6M111.8 108l-1.6 1.6M111.8 112.7l-1.5 1.5M111.8 108.9l-1.6 1.6M111.8 109.9l-1.6 1.6M111.8 110.8l-1.6 1.6M111.8 111.8l-1.6 1.6M111.8 113.7l-.5 .5M114.8 110.6l-1.2 1.2M114.9 111.4l-1 1M115.1 109.8l.4-.3 .6-.3h3a1.61 1.61 0 0 1 1.6 1.6 1.61 1.61 0 0 1-1.6 1.6h-2.7a1.61 1.61 0 0 1-1.5-.9 1.61 1.61 0 0 1 .2-1.7z"/>
<path d="M115.3 112l-1 .9M115.5 108l-1.9 1.9M115.9 112.3l-1 1.1M116.4 113.8h2.7M116.6 107.9l-3.1 3.1M116.8 112.4l-1.3 1.2M117.5 107.9l-1.4 1.3M117.7 112.4l-1.3 1.4M118.5 107.9l-1.4 1.3M118.6 112.4l-1.3 1.4M119.1 113.8a2.94 2.94 0 0 0 2.9-3 2.94 2.94 0 0 0-2.9-2.9h-2.7a2.94 2.94 0 0 0-2.9 2.9 2.94 2.94 0 0 0 2.9 3M119.4 107.9l-1.3 1.3"/>
<path d="M119.7 112.3l-1.4 1.5M120.2 108.1l-1.2 1.1M120.8 108.4l-1 1M121.3 108.8l-1 1M121.7 112.3l-1.2 1.1M121.7 109.4l-1 1M121.9 110.1l-1.3 1.3M122 110.9l-2.8 2.9"/>
</g>
<g fill="none" stroke="#4b4b4b" stroke-width=".17">
<path d="M69.6 95.5h1.4M71.4 95.5h.4M72.2 95.5h2M74.6 95.5h.4M75.4 95.5h2M77.8 95.5h.4M78.6 95.5h1.4M112.5 95.5h1.4M114.3 95.5h.4M115.1 95.5h2M117.5 95.5h.4M117.8 91v2.3"/>
<path d="M117.8 93.7v.4M117.8 94.5v2M117.8 97v.4M117.8 97.8v2M118.3 95.5h2.1M120.8 95.5h.4M121.6 95.5h1.4M69.6 110.8h1.4M71.4 110.8h.4M72.2 110.8h2M74.6 110.8h.4M75.4 110.8h2"/>
<path d="M77.8 110.8h.4M78.6 110.8h1.4M112.5 110.8h1.4M114.3 110.8h.4M115.1 110.8h2M117.5 110.8h.4M117.8 100.2v.4M117.8 101v2M117.8 103.4v.4M117.8 104.2v2M117.8 106.6v.4M117.8 107.4v2"/>
<path d="M117.8 109.8v.4M117.8 110.6v2M117.8 113v.4M117.8 113.8v2.4M118.3 110.8h2.1M120.8 110.8h.4M121.6 110.8h1.4"/>
</g>
<path d="M111.8 114.2h2.9l-.1 1z" fill="#4b4b4b"/>
<path d="M114.7 114.7l10.2 1.6h4.3" fill="none" stroke="#4b4b4b" stroke-width=".17"/>
<path d="M79 115.8l2.5-1.6-1.8 2.3z" fill="#4b4b4b"/>
<path d="M79.4 116.2l-7.2 6.5h-6.3" fill="none" stroke="#4b4b4b" stroke-width=".17"/>
<path d="M111.8 92.1l2.4-1.7 .4 .8z" fill="#4b4b4b"/>
<path d="M125 88.6h-5.9l-4.7 2.2" fill="none" stroke="#4b4b4b" stroke-width=".17"/>
<path d="M78.5 90.1l2.2 2-2.7-1.2z" fill="#4b4b4b"/>
<path d="M69.4 88.2h5.2l3.7 2.3M145.9 84.6v13.4M119.6 105.1h27.3M119.6 101.2h27.3M145.9 101.2v3.9M145.9 108.3v3.2" fill="none" stroke="#4b4b4b" stroke-width=".17"/>
<g fill="#4b4b4b">
<path d="M145.9 105.1l.5 3.2h-1.1z"/>
<path d="M145.3 98h1.1l-.5 3.2z"/>
</g>
<path d="M115 104.2v17.9M120.5 104.2v17.9M108.6 121h3.2M115 121h5.5M123.7 121h18" fill="none" stroke="#4b4b4b" stroke-width=".17"/>
<g fill="#4b4b4b">
<path d="M111.8 120.5l3.2 .5-3.2 .6z"/>
<path d="M120.5 121l3.2-.5v1.1z"/>
</g>
<path d="M56.1 114.2h23.5M56.1 108h23.5M57.2 101.6v3.2M57.2 108v6.2M57.2 117.4v13.5" fill="none" stroke="#4b4b4b" stroke-width=".17"/>
<g fill="#4b4b4b">
<path d="M56.6 104.8h1.1l-.5 3.2z"/>
<path d="M57.2 114.2l.5 3.2h-1.1z"/>
</g>
<path d="M51.1 95.5h17.4M52.2 98.7v8.9M51.1 110.8h17.4" fill="none" stroke="#4b4b4b" stroke-width=".17"/>
<g fill="#4b4b4b">
<path d="M51.7 107.6h1l-.5 3.2z"/>
<path d="M52.2 95.5l.5 3.2h-1z"/>
</g>
<g fill="none" stroke="#4b4b4b" stroke-width=".17">
<path d="M50.3 89.9h12.3l8.9 9.7M72.3 98.5v1.7M74 94.7h-1.1v1.6h1.5M74.8 94.7h1.7M74.8 96.3l-.2 .2h-2.3v1.1M76.7 94.7v1.6h-1.5M77.4 94.7h1.7M79.9 94.7h1M80.9 96.5h1.1M80.9 95v-1.8h1.1v1.8M80.9 95.9v1.8h1.1v-1.8M82 94.7h1.8"/>
<path d="M84.7 94.7h1.7M87.2 94.7h1.8M89 96.5h1.1M89 95v-1.8h1.1v1.8M89 95.9v1.8h1.1v-1.8M90.1 94.7h1.6M91.7 95v-1.8h1.1v1.8M91.7 95.9v1.8h1.1v-1.8M91.7 96.5h1.1M92.8 94.7h1.6M94.4 95v-1.8h1v1.8M94.4 95.9v1.8h1v-1.8"/>
<path d="M94.4 96.5h1M95.4 94.7h1.6M97 95v-1.8h1.1v1.8M97 95.9v1.8h1.1v-1.8M97 96.5h1.1M98.1 94.7h1.6M99.7 95v-1.8h1.1v1.8M99.7 95.9v1.8h1.1v-1.8M99.7 96.5h1.1M100.8 94.7h1.6M102.4 95v-1.8h1.1v1.8M102.4 95.9v1.8h1.1v-1.8"/>
<path d="M102.4 96.5h1.1M103.5 94.7h1.8M106.1 94.7h1.7M108.7 94.7h1.8M110.5 96.5h1M110.5 95.9v1.8h1v-1.8M110.5 95v-1.8h1v1.8M111.5 94.7h1.1M113.5 94.7h1.7M115.9 94.7v1.6h1.4M116 94.7h1.7M117.8 96.3l.2 .2h2.3v1.1"/>
<path d="M118.6 94.7h1v1.6h-1.4M120.3 98.5v1.7M72.3 101v1.7M72.3 103.6v1.7M72.3 106.1v1.7M72.3 108.7v1.1h2.3l.2 .2M73.3 103.2l.2 .6 .6 .6M74.4 110h-1.5v1.6h1.1M74.8 111.6h1.7M74.8 101.6l-.7 .2-.6 .6M75.2 110h1.5v1.6M75.5 101.8l.6 .5 .2 .9"/>
<path d="M76.1 103.9l-.2 .3-.5 .3-.6 .1M77.4 111.6h1.7M79.9 111.6h1M80.9 109.7h1.1M80.9 110.4v-1.8h1.1v1.8M80.9 111.2v1.8h1.1v-1.8M82 111.6h1.8M84.7 111.6h1.7M87.2 111.6h1.8M89 109.7h1.1M89 110.4v-1.8h1.1v1.8M89 111.2v1.8h1.1v-1.8"/>
<path d="M90.1 111.6h1.6M91.7 111.2v1.8h1.1v-1.8M91.7 110.4v-1.8h1.1v1.8M91.7 109.7h1.1M92.8 111.6h1.6M94.4 111.2v1.8h1v-1.8M94.4 110.4v-1.8h1v1.8M94.4 109.7h1M95.4 111.6h1.6M97 111.2v1.8h1.1v-1.8M97 110.4v-1.8h1.1v1.8M97 109.7h1.1"/>
<path d="M98.1 111.6h1.6M99.7 111.2v1.8h1.1v-1.8M99.7 110.4v-1.8h1.1v1.8M99.7 109.7h1.1M100.8 111.6h1.6M102.4 111.2v1.8h1.1v-1.8M102.4 110.4v-1.8h1.1v1.8M102.4 109.7h1.1M103.5 111.6h1.8M106.1 111.6h1.7M108.7 111.6h1.8M110.5 109.7h1"/>
<path d="M111.5 111.6h1.1M111.5 111.2v1.8h-1v-1.8M111.5 110.4v-1.8h-1v1.8M113.5 111.6h1.7M116 111.6h1.7M116.2 103.2v.1a1.53 1.53 0 0 0 .8 1.1M117.3 110h-1.4v1.6M117.8 101.6l-.8 .2-.6 .6M118.2 110h1.4v1.6h-1M118.5 101.8l.5 .5 .3 .9M119 103.9l-.4 .5-.5 .2h-.3M120.3 108.7v1.1h-2.3l-.2 .2"/>
<path d="M120.3 101v1.7M120.3 103.6v1.7M120.3 106.1v1.7"/>
</g>
<g fill="none" stroke="#000" stroke-width=".25">
<path d="M164.7 75h42.4v59.1h-42.4zM173.2 75v53.6M190.4 75v59.1M208.3 75h42.4v59.1h-42.4zM216.8 75v53.6M234 75v59.1M164.7 83.9h42.4M164.7 89.5h42.4M164.7 95.1h42.4M208.3 83.9h42.4M208.3 89.5h42.4M208.3 95.1h42.4"/>
<path d="M164.7 100.6h42.4M164.7 106.2h42.4M164.7 111.8h42.4M164.7 117.4h42.4M208.3 100.6h42.4M208.3 106.2h42.4M208.3 111.8h42.4M208.3 117.4h42.4M164.7 123h42.4M164.7 128.6h42.4M208.3 123h42.4M208.3 128.6h42.4"/>
<circle cx="74.8" cy="103.2" r="1.91"/>
</g>
<path d="M71.2 99.9l.7-.6 1.6 2.4z" fill="#4b4b4b"/>
<path d="M115.5 101.9a3.9 3.9 0 0 1 4.5 0 1.91 1.91 0 0 1 .3 2 1.91 1.91 0 0 1-1.7 1.2 2.98 2.98 0 0 1-3.4-1.1 1.96 1.96 0 0 1 .3-2.1z" fill="none" stroke="#000" stroke-width=".25"/>
<g font-size="4.5" fill="#4b4b4b">
<text x="88.5" y="65.8">2x 8.00</text>
<text x="53" y="77.6">0.50 pitch</text>
<text x="91.5" y="72.6">5.50</text>
<text x="50.1" y="88.8">Ø0.71</text>
<text x="131.1" y="86.4" transform="rotate(-90 131.1 86.4)">4x 0.60</text>
<text x="137.2" y="84.8" transform="rotate(-90 137.2 84.8)">4x 1.10</text>
<text x="144.7" y="93.6" transform="rotate(-90 144.7 93.6)">0.71</text>
<text x="51.1" y="107.5" transform="rotate(-90 51.1 107.5)">2.86</text>
<text x="132.7" y="119.9">1.01</text>
<text x="62.1" y="125.9" transform="rotate(-90 62.1 125.9)">1.82</text>
<text x="89.6" y="122.4">0.30</text>
<text x="128.2" y="125.2">4x 1.10</text>
<text x="56" y="130.3" transform="rotate(-90 56 130.3)">1.15</text>
<text x="126.3" y="131.3">4x 1.60</text>
</g>
<text font-size="4" x="231.5" y="197.3">C</text>
<g font-size="3.7" fill="#4b4b4b">
<text x="69.2" y="87.9">A1</text>
<text x="118.8" y="88.1">A12</text>
<text x="125.6" y="115.6">B1</text>
<text x="66.2" y="122.3">B12</text>
</g>
<text font-size="3.7" x="71.4" y="145.5">Recommended PCB Layout</text>
<g font-size="3">
<text x="80.9" y="149.4">Tolerance: ±0.05mm</text>
<text x="265" y="194.3">www.gct.co</text>
</g>
<g font-size="2.8">
<text x="166.9" y="80.5">Pin</text>
<text x="178" y="80.2">Signal</text>
<text x="192.6" y="81.8">Sequence</text>
<text x="194.6" y="78.5">Mating</text>
<text x="210.6" y="80.5">Pin</text>
<text x="221.6" y="80.2">Signal</text>
<text x="236.2" y="81.8">Sequence</text>
<text x="238.2" y="78.5">Mating</text>
<text x="167.5" y="87.4">A1</text>
<text x="178.7" y="87.4">GND</text>
<text x="196" y="87.3">First</text>
<text x="210.1" y="87.4">B12</text>
<text x="222.4" y="87.4">GND</text>
<text x="239.6" y="87.3">First</text>
<text x="167.3" y="92.9">A4</text>
<text x="178.9" y="92.9">V</text>
<text x="196" y="92.9">First</text>
<text x="210.8" y="92.9">B9</text>
<text x="222.5" y="92.9">V</text>
<text x="239.6" y="92.9">First</text>
<text x="167.3" y="98.5">A5</text>
<text x="179.2" y="98.5">CC1</text>
<text x="194.1" y="98.5">Second</text>
<text x="210.8" y="98.5">B8</text>
<text x="221.8" y="98.5">SBU2</text>
<text x="237.7" y="98.5">Second</text>
<text x="167.3" y="104.1">A6</text>
<text x="179.4" y="104.1">Dp1</text>
<text x="194.1" y="104.1">Second</text>
<text x="210.8" y="104.1">B7</text>
<text x="222.9" y="104.1">Dn2</text>
<text x="237.7" y="104.1">Second</text>
<text x="167.3" y="109.7">A7</text>
<text x="179.4" y="109.7">Dn1</text>
<text x="194.1" y="109.7">Second</text>
<text x="210.8" y="109.7">B6</text>
<text x="222.9" y="109.7">Dp2</text>
<text x="237.7" y="109.7">Second</text>
<text x="167.3" y="115.3">A8</text>
<text x="178.4" y="115.3">SBU1</text>
<text x="194.1" y="115.3">Second</text>
<text x="210.8" y="115.2">B5</text>
<text x="222.7" y="115.3">CC2</text>
<text x="237.7" y="115.3">Second</text>
<text x="167.3" y="120.8">A9</text>
<text x="178.9" y="120.8">V</text>
<text x="196" y="120.8">First</text>
<text x="210.8" y="120.8">B4</text>
<text x="222.5" y="120.8">V</text>
<text x="239.6" y="120.8">First</text>
<text x="166.6" y="126.4">A12</text>
<text x="178.7" y="126.4">GND</text>
<text x="196" y="126.4">First</text>
<text x="211" y="126.4">B1</text>
<text x="222.4" y="126.4">GND</text>
<text x="239.6" y="126.4">First</text>
<text x="173.2" y="132">SHELL</text>
<text x="195.7" y="132">GND</text>
<text x="216.8" y="132">SHELL</text>
<text x="239.3" y="132">GND</text>
</g>
<g font-size="2.7">
<text x="5.8" y="20.2">H</text>
<text x="5.7" y="44.4">G</text>
<text x="5.9" y="68.7">F</text>
<text x="5.9" y="92.9">E</text>
<text x="5.8" y="117.1">D</text>
<text x="5.8" y="141.4">C</text>
<text x="5.9" y="165.6">B</text>
<text x="5.9" y="189.8">A</text>
<text x="24.6" y="204.1">1</text>
<text x="59.4" y="204.1">2</text>
<text x="94.2" y="204.1">3</text>
<text x="128.9" y="204.1">4</text>
<text x="163.7" y="204.1">5</text>
<text x="198.5" y="204.1">6</text>
<text x="233.3" y="204.1">7</text>
<text x="268" y="204.1">8</text>
</g>
<g font-size="2.6">
<text x="66.8" y="155.3">Solder Area</text>
<text x="87" y="155.1">Keep Out Area</text>
<text x="110.2" y="155.5">Component Outline</text>
</g>
<g font-size="2.4">
<text x="196.7" y="185.2">USB2.0 Type C Receptacle, Vertical, SMT, H=7.46mm,</text>
<text x="196.6" y="188">16 Pin</text>
</g>
<g font-size="2">
<text x="180.7" y="92.9">BUS</text>
<text x="224.3" y="92.9">BUS</text>
<text x="180.7" y="120.8">BUS</text>
<text x="224.3" y="120.8">BUS</text>
<text x="164.8" y="184.2">USB4145</text>
<text x="164.9" y="189.5">28th June 2022</text>
</g>
<g font-size="1.7">
<text x="164.5" y="181.6">Part Number</text>
<text x="196.8" y="181.4">Product Description</text>
<text x="164.5" y="186.7">Drawing Date</text>
<text x="166.5" y="191.8">By</text>
<text x="185.2" y="191.8">Tolerances</text>
<text x="165.4" y="195.7">Detail</text>
<text x="174.7" y="196.6">Release</text>
<text x="174.8" y="194.7">Drawing</text>
<text x="176.6" y="192">CC</text>
<text x="185.7" y="196.5">X.X ± 0.30</text>
<text x="207.2" y="194.4">Metric (mm)</text>
<text x="209.5" y="192.5">Units:</text>
<text x="164.2" y="199.1">Revision</text>
<text x="165.6" y="201.3">Date</text>
<text x="174.5" y="201.3">31/01/23</text>
<text x="176.8" y="199.1">A2</text>
<text x="184.6" y="200.6">X.XXX ± 0.10</text>
<text x="185.1" y="198.6">X.XX ± 0.20</text>
<text x="200.3" y="198.5">-</text>
<text x="261.4" y="198.8">Not to</text>
<text x="261.6" y="200.8">Scale</text>
<text x="269.5" y="198.8">Drawn By</text>
<text x="272" y="200.8">CC</text>
<text x="279.9" y="198.8">Sheet No.</text>
<text x="282.5" y="200.8">2/4</text>
</g>
<g font-size="1.5">
<text x="236.2" y="193.9">copyright of Global Connector</text>
<text x="236.2" y="192.1">This drawing is confidential and</text>
<text x="236.2" y="195.7">Technology, Ltd (GCT).</text>
<text x="236.2" y="197.5">This drawing must not be copied</text>
<text x="236.2" y="201">consent. E &amp; OE</text>
<text x="236.2" y="199.2">or disclosed without written</text>
</g>
<g font-size="1.4">
<text x="193.8" y="191.8">(Except as Noted)</text>
<text x="187.7" y="193.4">Length</text>
<text x="199.1" y="193.4">Angle</text>
</g>
<text font-size="1" x="207.1" y="200.8">3rd Angle Projection</text>
</svg>
